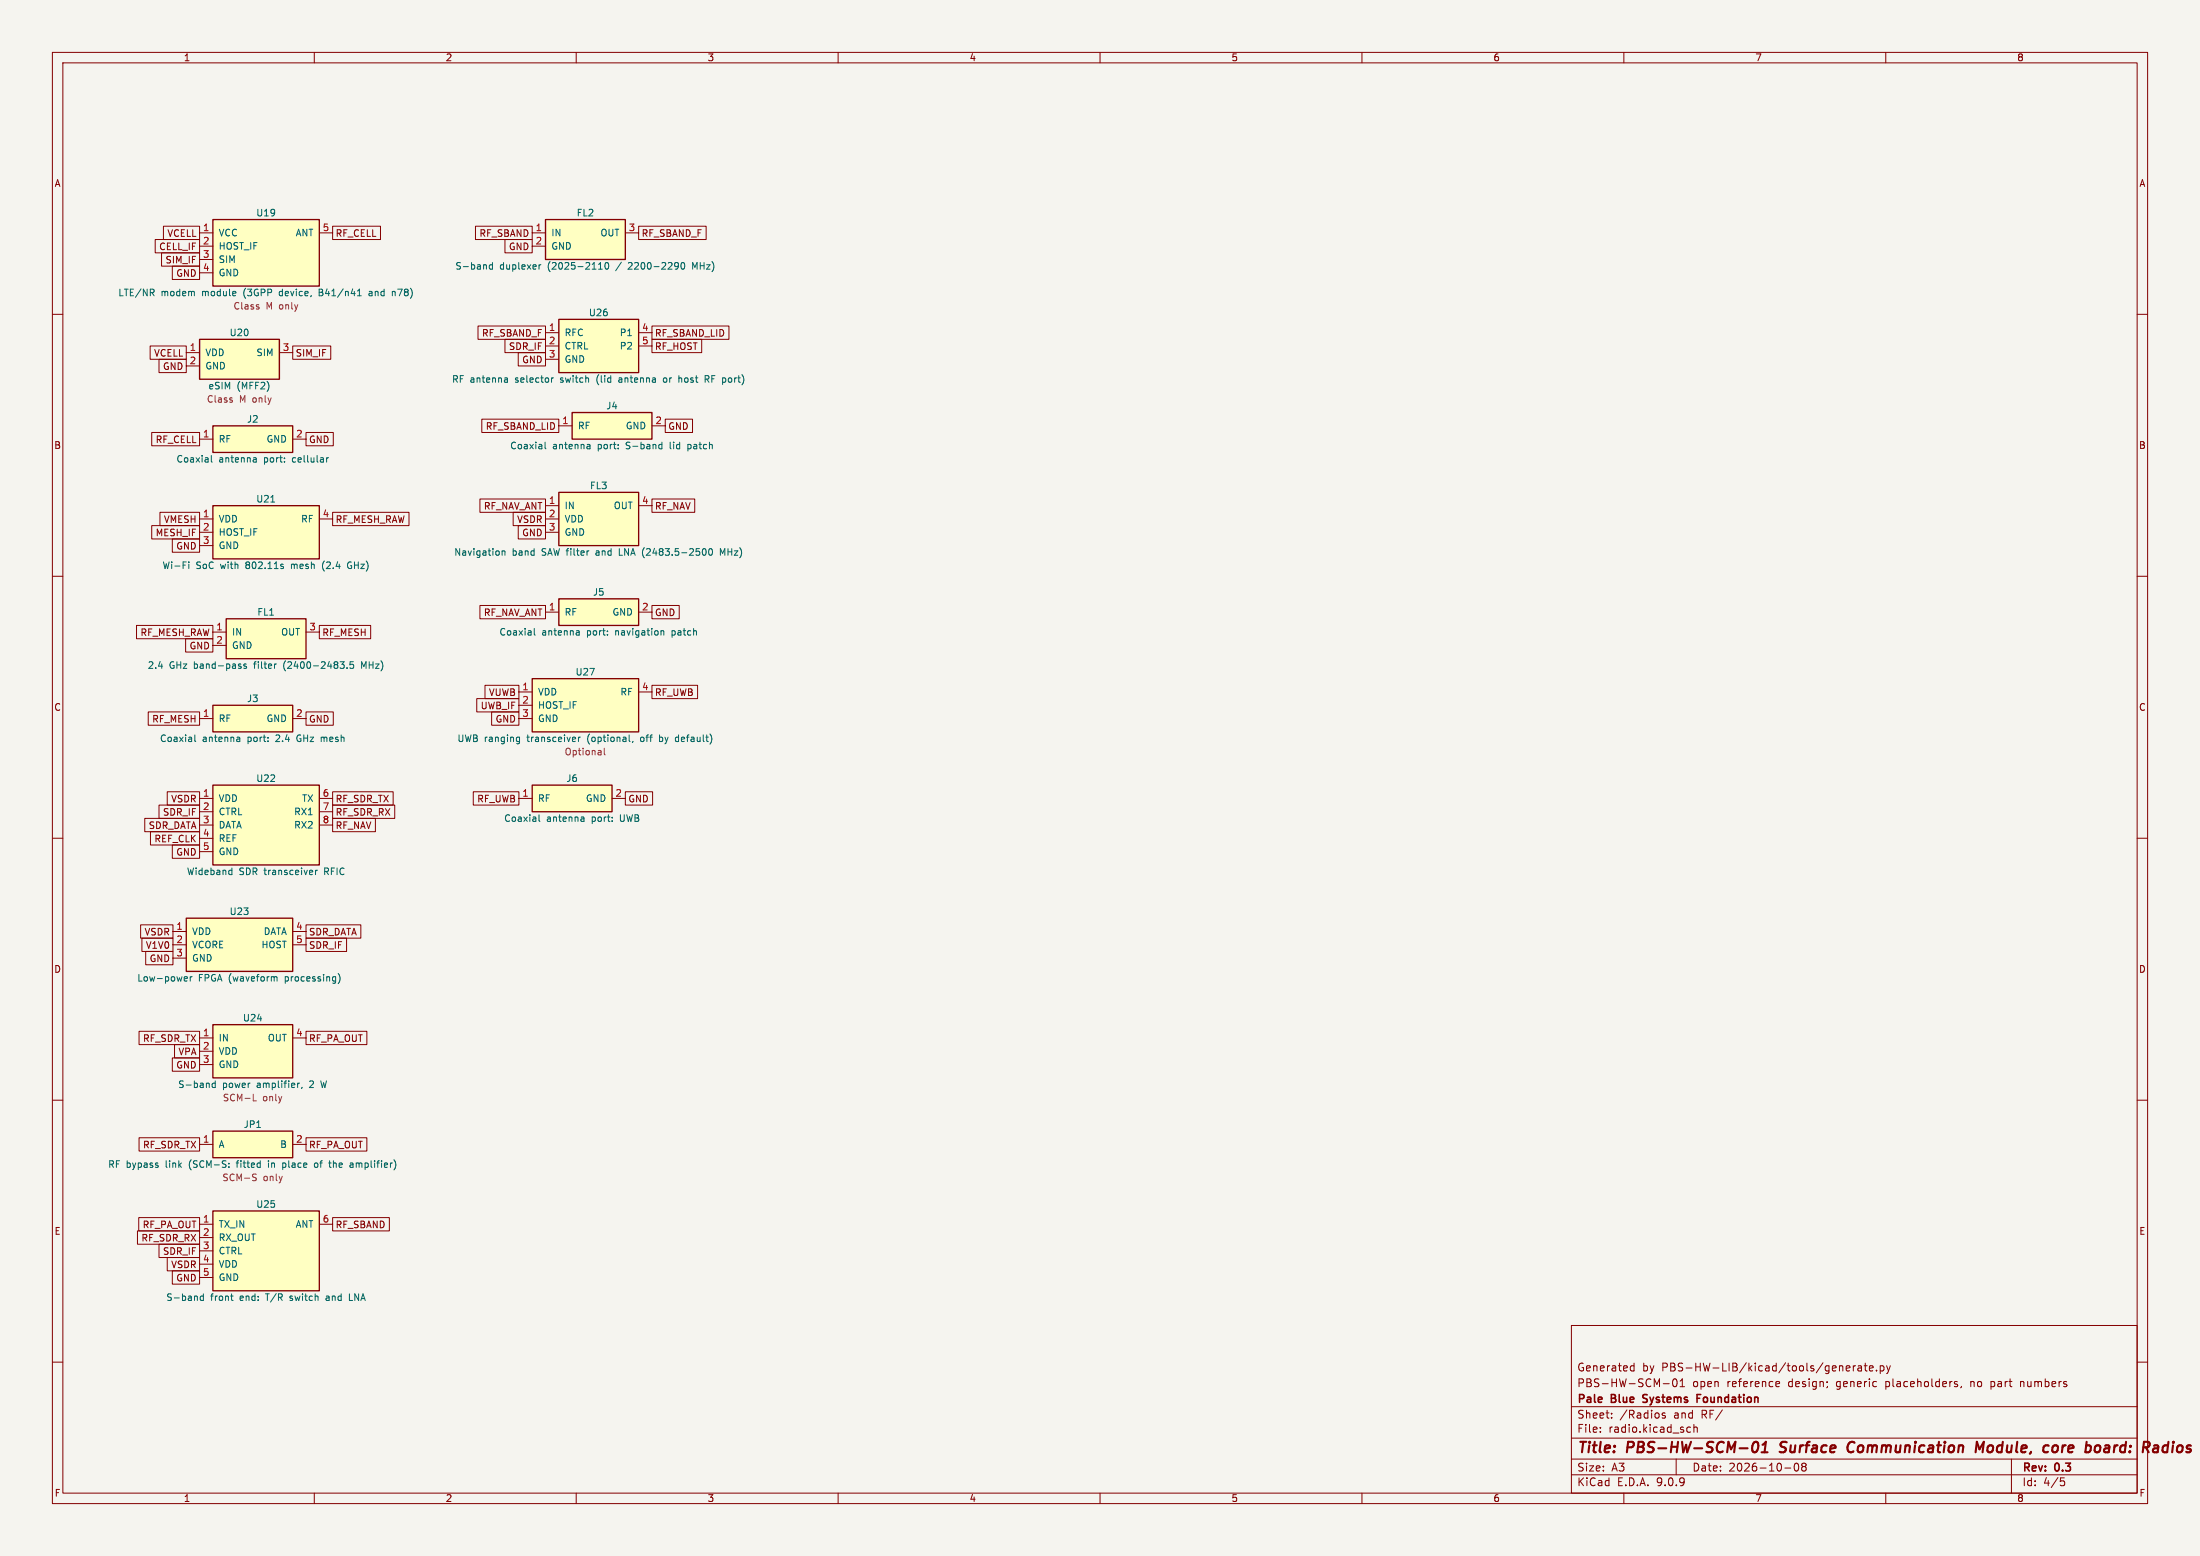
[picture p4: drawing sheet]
<svg xmlns="http://www.w3.org/2000/svg" width="420mm" height="297mm" viewBox="0 0 420 297" stroke-linecap="round" stroke-linejoin="round" font-family="sans-serif">
<path d="M0 0h420v297h-420z" fill="#f5f4ef" stroke="#f5f4ef" stroke-width=".19"/>
<g fill="none" stroke="#840000" stroke-width=".19">
<path d="M10 10h400v277h-400zM12 12h396v273h-396zM60 10v2M110 10v2M160 10v2M210 10v2M260 10v2M310 10v2M360 10v2M10 60h2M408 60h2M10 110h2"/>
<path d="M408 110h2M10 160h2M408 160h2M10 210h2M408 210h2M300 253h108v32h-108zM10 260h2M300 278.5h108M300 274.5h108M300 268.5h108M305.5 273.2v.2M305.5 272.5v.1"/>
<path d="M307.7 270.5v.2M307.7 269.8v.1M311.4 261.6h.5M311.4 260.8h.5M311.9 260.2v1.5M317.5 264.1h1.2M317.9 269.8l-.4-.1-.2 .2 .1 .2 .5 .2v.3h-.6M319.4 263.3l.3-.1a.8 .8 0 0 1 .5 .7 .8 .8 0 0 1-.5 .8l-.3-.2-.1-.4zM320 278.5v3M320.7 264.7h.9M320.7 263.6l.5-.4v1.5M322.2 273.3h.5"/>
<path d="M322.2 272.5h.5M323.4 272.5l.2-.1 .3 .1 .1 .9M323.4 271.9v1.5M339.1 264.6h.6M339.1 263.8l.4-.1 .2 .3-.7 .2M342.7 279.4l.2-.1a.8 .8 0 0 1 .5 .7 .8 .8 0 0 1-.5 .8l-.2-.2-.2-.4zM344.2 279.9l-.3-.3 .3-.3 .5 .1 .1 .2-.3 .3M344.2 279.9l-.3 .3 .1 .4 .2 .2 .5-.1 .1-.2-.1-.4-.2-.2M344.2 279.9h.3M348.8 263.8v.1M348.9 264.6l-.1 .2M352.4 261.2l.8-.2-.1-.2-.4-.1-.3 .2 .1 .7h.6"/>
<path d="M353.8 260.7v1M354.2 260.7l-.3 .1-.1 .2M354.7 260.8h.6l.1 .9M355.4 261l-.5 .1a.29 .29 0 0 0-.2 .3 .29 .29 0 0 0 .2 .3l.5-.1M355.9 260.7h.5M356.1 260.2v1.3l.3 .2M356.9 261.2l.7-.2-.1-.2-.4-.1-.2 .2v.7h.6M358.2 261.5v.2M358.9 260.8l.5-.1 .3 .3-.2 .6h-.6M358.9 260.7v1.5M360.2 260.7l.3 1M360.5 261.7l-.3 .5"/>
<path d="M360.9 260.7l-.4 1M373.3 264.2l.4 .1v.2l-.2 .2h-.3M373.3 263.7l.4 .1M374.4 264.6l-.1 .3M380.1 263.7v1.5M380.1 264.6l.1 .1M380.2 263.7l-.1 .1M384 278.5v6.5M385.7 263.7v1M385.9 263.7l-.2 .1M408 260h2M60 285v2"/>
<path d="M110 285v2M160 285v2M210 285v2M260 285v2M300 281.5h108M310 285v2M340.7 280.2h1.2M360 285v2M393.4 282.1h.7M393.5 282.7h.4l.3 .2-.2 .6-.5 .1"/>
</g>
<g fill="none" stroke="#840000" stroke-width=".4">
<path d="M334.8 275.4a.46 .46 0 0 1 .5-.2 .46 .46 0 0 1 .3 .4 1.15 1.15 0 0 1-.7 1.6l-.2-.1a1.54 1.54 0 0 1 .1-1.7zM336.3 277.2h1.1M336.5 275.8l.6-.6-.2 2M339.7 277.1l.3 .1M340 275.4v.6M353.7 275.2a1.07 1.07 0 0 0-1 .8 1.07 1.07 0 0 0 .5 1.2l.5-.1M377.1 277.2l.3-2 .5 1.4 .8-1.4-.2 2M390.9 275.9l.2 .1M392.7 276a.59 .59 0 0 0-.9 .3v.7a.53 .53 0 0 0 .9 0M398.3 275.2l-.2 2M400.2 276a.5 .5 0 0 1 .8 .3l-.1 .5a.62 .62 0 0 1-.7 .4M411.8 275.9l.2 .3-.1 1"/>
<path d="M411.9 277.1l-.2 .1M412 276.3l-.2 .1M413.3 275.9l-.4 .4-.1 .5 .2 .3 .5 .1"/>
</g>
<path d="M313.6 267.6l.2 .1M313.7 266.3v.5M324 266.9h.5M324.7 266.2h-.7v1.5" fill="none" stroke="#840000" stroke-width=".3"/>
<path d="M43.2 118.1h15.2v7.6h-15.2z" fill="#ffffc2"/>
<path d="M43.2 118.1h15.2v7.6h-15.2z" fill="none" stroke="#840000" stroke-width=".25"/>
<path d="M40.6 120.7h2.6M40.6 123.2h2.6M58.4 120.7h2.6" fill="none" stroke="#840000" stroke-width=".19"/>
<path d="M45.9 127.2l.2 .1-.2 .3M45.9 126.7l.1 .1M47 126.8l-.3-.1-.2 .2 .1 .2 .4 .1v.3h-.5M52.6 126.7h.2M64.9 126.3h.8l-.4 .5M65.6 126.9l.1 .1-.1 .5M66.3 127.5v.1M67.5 126.3h-.6l-.1 .6 .2-.1 .4 .1 .1 .1v.5l-.2 .1-.5-.1M69.5 127.2l-.5-.9v1.3" fill="none" stroke="#006464" stroke-width=".19"/>
<path d="M101.6 129.5h20.3v10.2h-20.3z" fill="#ffffc2"/>
<path d="M101.6 129.5h20.3v10.2h-20.3z" fill="none" stroke="#840000" stroke-width=".25"/>
<path d="M99.1 132.1h2.5M99.1 134.6h2.5M99.1 137.2h2.5M121.9 132.1h2.6" fill="none" stroke="#840000" stroke-width=".19"/>
<path d="M98.8 140.7l.4 .1M99.2 140.7v1l-.1 .2-.3 .1M99.2 141.5h-.4M110.4 140.7v.8M110.8 140.7l-.4 .2M120.1 141.4l.2 .1M120.8 141.5l-.1 .2M125.9 140.3v1.2M125.9 141.5h.1M126 140.7l-.1 .1M128.9 141.3l.2 .2h.3M129.4 140.7l-.3 .1-.2 .1" fill="none" stroke="#006464" stroke-width=".19"/>
<path d="M115.4 142.8v1.1l.1 .2" fill="none" stroke="#840084" stroke-width=".19"/>
<path d="M40.6 41.9h20.4v12.7h-20.4z" fill="#ffffc2"/>
<path d="M40.6 41.9h20.4v12.7h-20.4z" fill="none" stroke="#840000" stroke-width=".25"/>
<path d="M38.1 44.5h2.5M38.1 47h2.5M38.1 49.5h2.5M38.1 52.1h2.5M61 44.5h2.5" fill="none" stroke="#840000" stroke-width=".19"/>
<path d="M29 55.9l.4 .6M29.3 55.3l.1 .1-.1 .4M60.9 55.8h.5M61.4 55.2h-.5v1.3h.5M68.2 56.5h.8M68.4 55.5l.2-.3v1.3M70.8 55.6l-.3 .1M70.9 56h-.3l-.2 .2 .1 .2 .4 .1M74.9 55.7l.4-.1 .1 .2M74.9 55.6v.9" fill="none" stroke="#006464" stroke-width=".19"/>
<path d="M49.4 58.6v.3" fill="none" stroke="#840084" stroke-width=".19"/>
<path d="M101.6 149.9h15.2v5h-15.2z" fill="#ffffc2"/>
<path d="M101.6 149.9h15.2v5h-15.2z" fill="none" stroke="#840000" stroke-width=".25"/>
<path d="M99.1 152.4h2.5M116.8 152.4h2.6" fill="none" stroke="#840000" stroke-width=".19"/>
<path d="M102.9 155.5v1.1l.2 .2M111.1 155.9l.3 .1 .1 .8M111.5 156.7l-.4 .1M111.5 156.2l-.4 .1" fill="none" stroke="#006464" stroke-width=".19"/>
<path d="M40.6 149.9h20.4v15.2h-20.4z" fill="#ffffc2"/>
<path d="M40.6 149.9h20.4v15.2h-20.4z" fill="none" stroke="#840000" stroke-width=".25"/>
<path d="M38.1 152.4h2.5M38.1 154.9h2.5M38.1 157.5h2.5M61 152.4h2.5M61 154.9h2.5M61 157.5h2.5M38.1 160h2.5M38.1 162.6h2.5" fill="none" stroke="#840000" stroke-width=".19"/>
<path d="M43.9 166.1l.4 .1M44.3 165.7v1.2M44.3 166.9h-.4M60.2 166.1v.8M60.6 166.1l-.4 .2" fill="none" stroke="#006464" stroke-width=".19"/>
<path d="M35.6 175.3h20.3v10.1h-20.3z" fill="#ffffc2"/>
<path d="M35.6 175.3h20.3v10.1h-20.3z" fill="none" stroke="#840000" stroke-width=".25"/>
<path d="M33 177.8h2.6M55.9 177.8h2.5M33 180.3h2.6M33 182.9h2.6M55.9 180.3h2.5" fill="none" stroke="#840000" stroke-width=".19"/>
<path d="M35.3 186.4l.4 .1 .1 .2-.6 .1M35.7 187.2l-.4 .1M36.3 186.4v.9M36.7 186.4l-.4 .3M52.4 186.5h.4l.1 .8M64.6 185.8a1.46 1.46 0 0 1 0 2" fill="none" stroke="#006464" stroke-width=".19"/>
<path d="M40.6 195.6h15.3v10.1h-15.3z" fill="#ffffc2"/>
<path d="M40.6 195.6h15.3v10.1h-15.3z" fill="none" stroke="#840000" stroke-width=".25"/>
<path d="M38.1 198.1h2.5M55.9 198.1h2.5M38.1 200.7h2.5M38.1 203.2h2.5" fill="none" stroke="#840000" stroke-width=".19"/>
<path d="M41.1 206.3v1.3M41.1 206.8l-.4-.1-.2 .3 .1 .5h.5M56.8 206.7v.9M57.2 206.7l-.4 .3M57.7 207.5l-.2 .3" fill="none" stroke="#006464" stroke-width=".19"/>
<path d="M48.4 210.1h.6" fill="none" stroke="#840084" stroke-width=".19"/>
<path d="M106.7 114.3h15.2v5.1h-15.2z" fill="#ffffc2"/>
<path d="M106.7 114.3h15.2v5.1h-15.2z" fill="none" stroke="#840000" stroke-width=".25"/>
<path d="M104.1 116.8h2.6M121.9 116.8h2.6" fill="none" stroke="#840000" stroke-width=".19"/>
<path d="M102 120v1l.2 .2M110.2 120.4l.4 .2v.6M110.6 121.2h-.4M110.6 120.7h-.4M126.2 120.4h.5v.8" fill="none" stroke="#006464" stroke-width=".19"/>
<path d="M38.1 64.8h15.2v7.6h-15.2z" fill="#ffffc2"/>
<path d="M38.1 64.8h15.2v7.6h-15.2z" fill="none" stroke="#840000" stroke-width=".25"/>
<path d="M35.6 67.3h2.5M35.6 69.9h2.5M53.3 67.3h2.6" fill="none" stroke="#840000" stroke-width=".19"/>
<path d="M44.3 76.4v.3" fill="none" stroke="#840084" stroke-width=".19"/>
<path d="M40.6 215.9h15.3v5.1h-15.3z" fill="#ffffc2"/>
<path d="M40.6 215.9h15.3v5.1h-15.3z" fill="none" stroke="#840000" stroke-width=".25"/>
<path d="M38.1 218.4h2.5M55.9 218.4h2.5" fill="none" stroke="#840000" stroke-width=".19"/>
<g fill="none" stroke="#006464" stroke-width=".19">
<path d="M43.7 222.7v.1M43.7 222v.2M51.3 221.6v.1M51.3 222v.8M54 222v1.3M54 222.8h.3M54.3 222h-.3M60.6 222h-.3l-.3 .2 .1 .5 .2 .1h.3M62.7 222h.5M63.1 222.8h.1M67 222h.3l.1 .8M67.4 222.8h-.4"/>
<path d="M67.4 222.3h-.4"/>
</g>
<path d="M48.4 224.7l.4 .1 .1 .3-.2 .3h-.3M48.4 224.1l.5 .1" fill="none" stroke="#840084" stroke-width=".19"/>
<path d="M106.7 94h15.2v10.1h-15.2z" fill="#ffffc2"/>
<path d="M106.7 94h15.2v10.1h-15.2z" fill="none" stroke="#840000" stroke-width=".25"/>
<path d="M104.1 96.5h2.6M104.1 99.1h2.6M121.9 96.5h2.6M104.1 101.6h2.6" fill="none" stroke="#840000" stroke-width=".19"/>
<path d="M95.9 105.1v.9M95.9 105.3l.1-.2 .3 .1 .1 .8M112.3 105.1h.1M118.2 104.7v1.3h.6M134.5 104.7a.79 .79 0 0 1 0 1.3M135.5 104.8l.1-.1a.68 .68 0 0 1 .4 .7 .68 .68 0 0 1-.4 .6 .84 .84 0 0 1-.1-1.2zM138.4 104.7l-.5 .9-.4-.9v1.3" fill="none" stroke="#006464" stroke-width=".19"/>
<path d="M109.2 78.7h15.3v5.1h-15.3z" fill="#ffffc2"/>
<path d="M109.2 78.7h15.3v5.1h-15.3z" fill="none" stroke="#840000" stroke-width=".25"/>
<path d="M106.7 81.3h2.5M124.5 81.3h2.5" fill="none" stroke="#840000" stroke-width=".19"/>
<path d="M104 84.4v1.1l.2 .2M112.2 84.8l.4 .2v.7M112.6 85.6l-.4 .1M112.6 85.1l-.4 .1M126 84.8l.4 .1M126.4 85.6l-.4 .1M126.4 84.4v1.3M131.3 84.8v1.3M131.3 85.6l.1 .1M131.4 84.8l-.1 .1" fill="none" stroke="#006464" stroke-width=".19"/>
<path d="M40.6 134.6h15.3v5.1h-15.3z" fill="#ffffc2"/>
<path d="M40.6 134.6h15.3v5.1h-15.3z" fill="none" stroke="#840000" stroke-width=".25"/>
<path d="M38.1 137.2h2.5M55.9 137.2h2.5" fill="none" stroke="#840000" stroke-width=".19"/>
<path d="M37.2 140.3v1.1l.2 .1M45.4 140.7l.3 .1 .1 .7M45.8 141.5h-.4M45.8 141l-.4 .1M61.3 140.7v.8M61.5 140.7l-.2 .1" fill="none" stroke="#006464" stroke-width=".19"/>
<path d="M40.6 81.3h15.3v5.1h-15.3z" fill="#ffffc2"/>
<path d="M40.6 81.3h15.3v5.1h-15.3z" fill="none" stroke="#840000" stroke-width=".25"/>
<path d="M38.1 83.8h2.5M55.9 83.8h2.5" fill="none" stroke="#840000" stroke-width=".19"/>
<path d="M40.3 86.9v1.1l.2 .2M48.5 87.4l.4 .1v.7M48.9 88.1l-.4 .1M48.9 87.7h-.4M62.4 87.4v.8M62.7 87.4l-.3 .2" fill="none" stroke="#006464" stroke-width=".19"/>
<path d="M40.6 231.1h20.4v15.3h-20.4z" fill="#ffffc2"/>
<path d="M40.6 231.1h20.4v15.3h-20.4z" fill="none" stroke="#840000" stroke-width=".25"/>
<path d="M38.1 233.7h2.5M38.1 236.2h2.5M38.1 238.8h2.5M61 233.7h2.5M38.1 241.3h2.5M38.1 243.8h2.5" fill="none" stroke="#840000" stroke-width=".19"/>
<path d="M38.8 247v1.2M38.8 247.4h-.3l-.3 .2 .1 .6h.5M44 247.4h.5M44.3 248.2h.2M62.4 247.4h-.1M62.4 247.7l-.2 .2 .2 .3M66.7 247v1.2h.6" fill="none" stroke="#006464" stroke-width=".19"/>
<path d="M106.7 61h15.2v10.1h-15.2z" fill="#ffffc2"/>
<path d="M106.7 61h15.2v10.1h-15.2z" fill="none" stroke="#840000" stroke-width=".25"/>
<path d="M104.1 63.5h2.6M104.1 66h2.6M104.1 68.6h2.6M121.9 63.5h2.6M121.9 66h2.6" fill="none" stroke="#840000" stroke-width=".19"/>
<path d="M96.5 72.1l.4 .2v.7M96.9 72.9l-.4 .1M96.9 72.4l-.4 .1M105.3 72.1v.9M105.7 72.1l-.4 .3M118.3 72.1l-.1 .1M118.3 72.5l-.2 .2 .2 .3M127.1 72.1l-.3 .1-.2 .2 .1 .4 .4 .2M129.7 72.2l.3-.1 .1 .2M134.6 72.4l.6-.1 .1-.2v-.3l-.7-.1v1.3M134.9 72.4l.4 .6" fill="none" stroke="#006464" stroke-width=".19"/>
<path d="M104.1 41.9h15.3v7.6h-15.3z" fill="#ffffc2"/>
<path d="M104.1 41.9h15.3v7.6h-15.3z" fill="none" stroke="#840000" stroke-width=".25"/>
<path d="M101.6 44.5h2.5M101.6 47h2.5M119.4 44.5h2.5" fill="none" stroke="#840000" stroke-width=".19"/>
<path d="M94 50.1v1.3M94 50.6l-.4-.1-.2 .3 .1 .5h.5M102.9 50.5v.9M103.3 50.5l-.4 .3M114.3 51.4h.7M114.3 50.5l.3-.4v1.3M115.7 50.2l.1-.1a.68 .68 0 0 1 .4 .6 .68 .68 0 0 1-.4 .7 .84 .84 0 0 1-.1-1.2zM129.4 50.2l.1 .6-.2 .5M129.5 50.7l-.1 .1M130.1 50.2l.2-.1a.68 .68 0 0 1 .4 .6 .68 .68 0 0 1-.4 .7l-.3-.5zM132.7 51l-.5-.9v1.3" fill="none" stroke="#006464" stroke-width=".19"/>
<path d="M40.6 96.5h20.4v10.2h-20.4z" fill="#ffffc2"/>
<path d="M40.6 96.5h20.4v10.2h-20.4z" fill="none" stroke="#840000" stroke-width=".25"/>
<g fill="none" stroke="#840000" stroke-width=".19">
<path d="M29.6 45.7h8.5v2.6h-8.5zM30.8 48.3h7.3v2.5h-7.3zM31.2 43.2h6.9v2.5h-6.9zM32.9 50.8h5.2v2.5h-5.2zM63.5 43.2h9.1v2.5h-9.1zM90.8 43.2h10.8v2.5h-10.8zM96.4 45.7h5.2v2.6h-5.2zM121.9 43.2h12.9v2.5h-12.9zM28.7 66h6.9v2.6h-6.9zM30.4 68.6h5.2v2.5h-5.2zM55.9 66h7.2v2.6h-7.2zM91.3 62.2h12.8v2.6h-12.8z"/>
<path d="M96.4 64.8h7.7v2.5h-7.7zM98.9 67.3h5.2v2.6h-5.2zM124.5 62.2h14.7v2.6h-14.7zM124.5 64.8h9.5v2.5h-9.5zM29 82.5h9.1v2.6h-9.1zM30.5 97.8h7.6v2.5h-7.6zM38.1 99.1h2.5M58.4 82.5h5.2v2.6h-5.2zM61 99.1h2.5M63.5 97.8h14.6v2.5h-14.6zM91.6 95.2h12.5v2.6h-12.5zM92 80h14.7v2.6h-14.7z"/>
<path d="M98 97.8h6.1v2.5h-6.1zM124.5 95.2h8.1v2.6h-8.1zM127 80h5.2v2.6h-5.2zM26.1 119.4h14.5v2.5h-14.5zM29 100.3h9.1v2.6h-9.1zM32.9 102.9h5.2v2.5h-5.2zM38.1 101.6h2.5M38.1 104.1h2.5M61 119.4h9.8v2.5h-9.8zM91.6 115.6h12.5v2.5h-12.5zM98.9 100.3h5.2v2.6h-5.2zM124.5 115.6h5.2v2.5h-5.2z"/>
<path d="M28.3 135.9h9.8v2.5h-9.8zM35.4 121.9h5.2v2.6h-5.2zM58.4 135.9h5.2v2.5h-5.2zM91 133.3h8.1v2.6h-8.1zM92.6 130.8h6.5v2.6h-6.5zM93.9 135.9h5.2v2.5h-5.2zM124.5 130.8h8.7v2.6h-8.7zM27.6 156.2h10.5v2.6h-10.5zM28.7 158.7h9.4v2.6h-9.4zM30.4 153.7h7.7v2.5h-7.7zM31.9 151.1h6.2v2.6h-6.2zM63.5 156.2h8.2v2.6h-8.2z"/>
<path d="M63.5 153.7h11.9v2.5h-11.9zM63.5 151.1h11.6v2.6h-11.6zM90.3 151.1h8.8v2.6h-8.8zM119.4 151.1h5.2v2.6h-5.2zM26.8 176.5h6.2v2.6h-6.2zM27.1 179.1h5.9v2.5h-5.9zM32.9 161.3h5.2v2.5h-5.2zM58.4 176.5h10.5v2.6h-10.5zM58.4 179.1h7.8v2.5h-7.8zM26.5 196.8h11.6v2.6h-11.6zM27.8 181.6h5.2v2.6h-5.2zM33.3 199.4h4.8v2.5h-4.8z"/>
<path d="M58.4 196.8h11.6v2.6h-11.6zM26.5 217.2h11.6v2.5h-11.6zM32.9 201.9h5.2v2.6h-5.2zM58.4 217.2h11.6v2.5h-11.6zM26.2 234.9h11.9v2.6h-11.9zM26.5 232.4h11.6v2.6h-11.6zM30.4 237.5h7.7v2.5h-7.7zM63.5 232.4h10.8v2.6h-10.8zM31.9 240h6.2v2.6h-6.2zM32.9 242.6h5.2v2.5h-5.2z"/>
</g>
<path d="M51.7 95.8h.7M35 107.3h.6M36 107.3v.1M36 107.7v.8M53.9 108.1l.2 .2-.2 .2M53.9 107.7h.2M61.7 107.4l-.1 .5 .1 .8M66.8 107.3a.68 .68 0 0 0-.5 .6 .68 .68 0 0 0 .5 .6" fill="none" stroke="#006464" stroke-width=".19"/>
<g font-size="2.8" fill="#840000">
<text x="301" y="277.9">Title:</text>
<text x="310.6" y="277.9">PBS-HW-SCM-01</text>
<text x="340.7" y="277.9">Surface</text>
<text x="354.3" y="277.9">Communication</text>
<text x="379.6" y="277.9">Module,</text>
<text x="393.4" y="277.9">core</text>
<text x="402.2" y="277.9">board:</text>
<text x="413.9" y="277.9">Radio</text>
</g>
<g font-size="2.1" fill="#840000">
<text x="301" y="262">Generated</text>
<text x="313.5" y="262">by</text>
<text x="317.3" y="262">PBS-HW-LIB/kicad/tools/generate.py</text>
<text x="301" y="268.2">Pale</text>
<text x="301" y="265">PBS-HW-SCM-01</text>
<text x="307.7" y="268.2">Blue</text>
<text x="314.3" y="268.2">Systems</text>
<text x="323.1" y="265">open</text>
<text x="325.2" y="268.2">Foundation</text>
<text x="329.7" y="265">reference</text>
<text x="341.5" y="265">design;</text>
<text x="350.8" y="265">generic</text>
<text x="360.3" y="265">placeholders,</text>
<text x="376.7" y="265">no</text>
<text x="380.7" y="265">part</text>
<text x="386.5" y="265">numbers</text>
<text x="301" y="273.7">File:</text>
<text x="301" y="271">Sheet:</text>
<text x="307.1" y="273.7">radio.kicad_sch</text>
<text x="309.2" y="271">/Radios</text>
<text x="319.6" y="271">and</text>
<text x="325" y="271">RF/</text>
<text x="301" y="281.1">Size:</text>
<text x="307.6" y="281.1">A3</text>
<text x="323" y="281.1">Date:</text>
<text x="330" y="281.1">2026-10-08</text>
<text x="386" y="281.3">Rev:</text>
<text x="392.4" y="281.3">0.3</text>
<text x="301" y="283.9">KiCad</text>
<text x="308.7" y="283.9">E.D.A.</text>
<text x="316.3" y="283.9">9.0.9</text>
<text x="386" y="283.9">Id:</text>
<text x="390.1" y="283.9">4/5</text>
</g>
<g font-size="1.8" fill="#840000">
<text x="35" y="11.9">1</text>
<text x="85" y="11.9">2</text>
<text x="135" y="11.9">3</text>
<text x="185" y="11.9">4</text>
<text x="235" y="11.9">5</text>
<text x="285" y="11.9">6</text>
<text x="335" y="11.9">7</text>
<text x="385" y="11.9">8</text>
<text x="10.3" y="35.9">A</text>
<text x="408.3" y="35.9">A</text>
<text x="30.3" y="47.9">CELL_IF</text>
<text x="31.9" y="45.4">VCELL</text>
<text x="64" y="45.4">RF_CELL</text>
<text x="91.4" y="45.4">RF_SBAND</text>
<text x="97" y="47.9">GND</text>
<text x="122.4" y="45.4">RF_SBAND_F</text>
<text x="31.5" y="50.5">SIM_IF</text>
<text x="33.5" y="53">GND</text>
<text x="91.9" y="64.5">RF_SBAND_F</text>
<text x="124.9" y="64.5">RF_SBAND_LID</text>
<text x="29.3" y="68.3">VCELL</text>
<text x="31" y="70.8">GND</text>
<text x="56.4" y="68.3">SIM_IF</text>
<text x="97" y="67">SDR_IF</text>
<text x="99.6" y="69.5">GND</text>
<text x="124.9" y="67">RF_HOST</text>
<text x="92.6" y="82.2">RF_SBAND_LID</text>
<text x="127.5" y="82.2">GND</text>
<text x="10.3" y="85.9">B</text>
<text x="29.6" y="84.8">RF_CELL</text>
<text x="58.9" y="84.8">GND</text>
<text x="408.2" y="85.9">B</text>
<text x="31.2" y="100">VMESH</text>
<text x="64" y="100">RF_MESH_RAW</text>
<text x="92.3" y="97.5">RF_NAV_ANT</text>
<text x="98.6" y="100">VSDR</text>
<text x="124.9" y="97.5">RF_NAV</text>
<text x="29.6" y="102.6">MESH_IF</text>
<text x="33.5" y="105.1">GND</text>
<text x="99.6" y="102.6">GND</text>
<text x="92.3" y="117.8">RF_NAV_ANT</text>
<text x="124.9" y="117.8">GND</text>
<text x="26.7" y="121.6">RF_MESH_RAW</text>
<text x="36.1" y="124.1">GND</text>
<text x="61.4" y="121.6">RF_MESH</text>
<text x="10.3" y="135.9">C</text>
<text x="91.7" y="135.6">UWB_IF</text>
<text x="93.2" y="133">VUWB</text>
<text x="124.9" y="133">RF_UWB</text>
<text x="408.2" y="135.9">C</text>
<text x="29" y="138.1">RF_MESH</text>
<text x="58.9" y="138.1">GND</text>
<text x="94.5" y="138.1">GND</text>
<text x="31" y="155.9">SDR_IF</text>
<text x="32.6" y="153.4">VSDR</text>
<text x="64" y="155.9">RF_SDR_RX</text>
<text x="64" y="153.4">RF_SDR_TX</text>
<text x="91" y="153.4">RF_UWB</text>
<text x="119.9" y="153.4">GND</text>
<text x="28.3" y="158.4">SDR_DATA</text>
<text x="29.4" y="161">REF_CLK</text>
<text x="64" y="158.4">RF_NAV</text>
<text x="33.5" y="163.5">GND</text>
<text x="27.5" y="178.8">VSDR</text>
<text x="58.9" y="178.8">SDR_DATA</text>
<text x="10.3" y="185.9">D</text>
<text x="27.7" y="181.3">V1V0</text>
<text x="28.5" y="183.8">GND</text>
<text x="58.9" y="181.3">SDR_IF</text>
<text x="408.2" y="185.9">D</text>
<text x="27.2" y="199.1">RF_SDR_TX</text>
<text x="34" y="201.6">VPA</text>
<text x="58.9" y="199.1">RF_PA_OUT</text>
<text x="33.5" y="204.2">GND</text>
<text x="27.2" y="219.4">RF_SDR_TX</text>
<text x="58.9" y="219.4">RF_PA_OUT</text>
<text x="10.3" y="235.9">E</text>
<text x="26.9" y="237.2">RF_SDR_RX</text>
<text x="27.1" y="234.6">RF_PA_OUT</text>
<text x="31" y="239.7">SDR_IF</text>
<text x="64" y="234.6">RF_SBAND</text>
<text x="408.3" y="235.9">E</text>
<text x="32.6" y="242.3">VSDR</text>
<text x="33.5" y="244.8">GND</text>
<text x="10.3" y="285.9">F</text>
<text x="35" y="286.9">1</text>
<text x="85" y="286.9">2</text>
<text x="135" y="286.9">3</text>
<text x="185" y="286.9">4</text>
<text x="235" y="286.9">5</text>
<text x="285" y="286.9">6</text>
<text x="335" y="286.9">7</text>
<text x="385" y="286.9">8</text>
<text x="408.3" y="285.9">F</text>
</g>
<g font-size="1.8" fill="#006464">
<text x="48.8" y="41.5">U19</text>
<text x="110" y="41.5">FL2</text>
<text x="41.7" y="45.3">VCC</text>
<text x="41.7" y="47.9">HOST_IF</text>
<text x="56.4" y="45.3">ANT</text>
<text x="105.2" y="45.3">IN</text>
<text x="105.2" y="47.9">GND</text>
<text x="114.5" y="45.3">OUT</text>
<text x="41.7" y="50.4">SIM</text>
<text x="41.7" y="52.9">GND</text>
<text x="86.8" y="51.7">S-band</text>
<text x="95.4" y="51.7">duplexer</text>
<text x="104.7" y="51.7">(2025-2110</text>
<text x="117.9" y="51.7">/</text>
<text x="120.4" y="51.7">2200-2290</text>
<text x="132.8" y="51.7">MHz)</text>
<text x="22.5" y="56.7">LTE/NR</text>
<text x="30.7" y="56.7">modem</text>
<text x="38.7" y="56.7">module</text>
<text x="46.7" y="56.7">(3GPP</text>
<text x="53.8" y="56.7">device,</text>
<text x="61.5" y="56.7">B41/n41</text>
<text x="71.3" y="56.7">and</text>
<text x="75.9" y="56.7">n78)</text>
<text x="43.7" y="64.4">U20</text>
<text x="107.7" y="64.4">RFC</text>
<text x="112.3" y="60.6">U26</text>
<text x="118.2" y="64.4">P1</text>
<text x="39.1" y="68.2">VDD</text>
<text x="39.1" y="70.7">GND</text>
<text x="48.9" y="68.2">SIM</text>
<text x="107.7" y="66.9">CTRL</text>
<text x="107.7" y="69.4">GND</text>
<text x="118.2" y="66.9">P2</text>
<text x="39.7" y="74.5">eSIM</text>
<text x="45.2" y="74.5">(MFF2)</text>
<text x="86.2" y="73.3">RF antenna</text>
<text x="98.5" y="73.3">selector</text>
<text x="107.2" y="73.3">switch</text>
<text x="114.3" y="73.3">(lid</text>
<text x="118.8" y="73.3">antenna</text>
<text x="127.5" y="73.3">or</text>
<text x="130.6" y="73.3">host</text>
<text x="135.8" y="73.3">RF port)</text>
<text x="47.1" y="80.9">J2</text>
<text x="110.2" y="82.1">RF</text>
<text x="115.6" y="78.3">J4</text>
<text x="119.4" y="82.1">GND</text>
<text x="33.6" y="88.5">Coaxial</text>
<text x="41.7" y="84.7">RF</text>
<text x="41.8" y="88.5">antenna</text>
<text x="50.5" y="88.5">port:</text>
<text x="50.8" y="84.7">GND</text>
<text x="56.1" y="88.5">cellular</text>
<text x="97.3" y="86">Coaxial</text>
<text x="105.5" y="86">antenna</text>
<text x="114.2" y="86">port:</text>
<text x="119.8" y="86">S-band</text>
<text x="128.3" y="86">lid</text>
<text x="131.9" y="86">patch</text>
<text x="112.5" y="93.6">FL3</text>
<text x="41.7" y="99.9">VDD</text>
<text x="48.8" y="96.1">U21</text>
<text x="57.4" y="99.9">RF</text>
<text x="107.7" y="97.4">IN</text>
<text x="107.7" y="99.9">VDD</text>
<text x="117.1" y="97.4">OUT</text>
<text x="41.7" y="102.5">HOST_IF</text>
<text x="41.7" y="105">GND</text>
<text x="86.6" y="106.3">Navigation</text>
<text x="97.8" y="106.3">band</text>
<text x="103.5" y="106.3">SAW filter</text>
<text x="107.7" y="102.5">GND</text>
<text x="114.2" y="106.3">and</text>
<text x="118.8" y="106.3">LNA (2483.5-2500</text>
<text x="138.5" y="106.3">MHz)</text>
<text x="30.9" y="108.8">Wi-Fi</text>
<text x="37.4" y="108.8">SoC</text>
<text x="42.2" y="108.8">with</text>
<text x="47.2" y="108.8">802.11s</text>
<text x="56" y="108.8">mesh</text>
<text x="62.2" y="108.8">(2.4</text>
<text x="67.2" y="108.8">GHz)</text>
<text x="113.1" y="113.9">J5</text>
<text x="49" y="117.7">FL1</text>
<text x="107.7" y="117.7">RF</text>
<text x="116.8" y="117.7">GND</text>
<text x="44.2" y="121.5">IN</text>
<text x="44.2" y="124.1">GND</text>
<text x="53.6" y="121.5">OUT</text>
<text x="95.2" y="121.5">Coaxial</text>
<text x="103.4" y="121.5">antenna</text>
<text x="112.2" y="121.5">port:</text>
<text x="117.7" y="121.5">navigation</text>
<text x="128.7" y="121.5">patch</text>
<text x="28.1" y="127.9">2.4</text>
<text x="32.3" y="127.9">GHz</text>
<text x="37.1" y="127.9">band-pass</text>
<text x="48.8" y="127.9">filter</text>
<text x="54.6" y="127.9">(2400-2483.5</text>
<text x="69.6" y="127.9">MHz)</text>
<text x="109.8" y="129.1">U27</text>
<text x="47.1" y="134.2">J3</text>
<text x="102.6" y="132.9">VDD</text>
<text x="102.6" y="135.5">HOST_IF</text>
<text x="118.3" y="132.9">RF</text>
<text x="30.4" y="141.8">Coaxial</text>
<text x="38.6" y="141.8">antenna</text>
<text x="41.7" y="138">RF</text>
<text x="47.4" y="141.8">port:</text>
<text x="50.8" y="138">GND</text>
<text x="52.9" y="141.8">2.4</text>
<text x="57.1" y="141.8">GHz</text>
<text x="61.9" y="141.8">mesh</text>
<text x="87.2" y="141.8">UWB ranging</text>
<text x="100.8" y="141.8">transceiver</text>
<text x="102.6" y="138">GND</text>
<text x="112.4" y="141.8">(optional,</text>
<text x="122.8" y="141.8">off</text>
<text x="126.5" y="141.8">by</text>
<text x="129.8" y="141.8">default)</text>
<text x="48.8" y="149.5">U22</text>
<text x="108" y="149.5">J6</text>
<text x="41.7" y="153.3">VDD</text>
<text x="41.7" y="155.8">CTRL</text>
<text x="56.1" y="155.8">RX1</text>
<text x="57.6" y="153.3">TX</text>
<text x="102.6" y="153.3">RF</text>
<text x="111.8" y="153.3">GND</text>
<text x="41.7" y="158.3">DATA</text>
<text x="41.7" y="160.9">REF</text>
<text x="56.1" y="158.3">RX2</text>
<text x="96.1" y="157.1">Coaxial</text>
<text x="104.3" y="157.1">antenna</text>
<text x="113.1" y="157.1">port:</text>
<text x="118.6" y="157.1">UWB</text>
<text x="35.6" y="167.2">Wideband</text>
<text x="41.7" y="163.4">GND</text>
<text x="45.6" y="167.2">SDR transceiver</text>
<text x="62.2" y="167.2">RFIC</text>
<text x="36.6" y="178.7">VDD</text>
<text x="43.7" y="174.9">U23</text>
<text x="50.2" y="178.7">DATA</text>
<text x="36.6" y="181.2">VCORE</text>
<text x="36.6" y="183.7">GND</text>
<text x="49.8" y="181.2">HOST</text>
<text x="26.1" y="187.6">Low-power</text>
<text x="37.9" y="187.6">FPGA (waveform</text>
<text x="54.7" y="187.6">processing)</text>
<text x="46.3" y="195.2">U24</text>
<text x="41.7" y="199">IN</text>
<text x="41.7" y="201.5">VDD</text>
<text x="51" y="199">OUT</text>
<text x="33.9" y="207.9">S-band</text>
<text x="41.7" y="204.1">GND</text>
<text x="42.5" y="207.9">power</text>
<text x="49.1" y="207.9">amplifier,</text>
<text x="59.4" y="207.9">2</text>
<text x="61.8" y="207.9">W</text>
<text x="46.4" y="215.5">JP1</text>
<text x="41.7" y="219.3">A</text>
<text x="53.4" y="219.3">B</text>
<text x="20.6" y="223.1">RF bypass</text>
<text x="31.7" y="223.1">link</text>
<text x="36.3" y="223.1">(SCM-S:</text>
<text x="45.7" y="223.1">fitted</text>
<text x="51.9" y="223.1">in</text>
<text x="54.8" y="223.1">place</text>
<text x="61.1" y="223.1">of</text>
<text x="64.1" y="223.1">the</text>
<text x="68.3" y="223.1">amplifier)</text>
<text x="48.8" y="230.7">U25</text>
<text x="41.7" y="234.5">TX_IN</text>
<text x="41.7" y="237.1">RX_OUT</text>
<text x="41.7" y="239.6">CTRL</text>
<text x="56.4" y="234.5">ANT</text>
<text x="41.7" y="242.2">VDD</text>
<text x="41.7" y="244.7">GND</text>
<text x="31.6" y="248.5">S-band</text>
<text x="40.2" y="248.5">front</text>
<text x="45.9" y="248.5">end:</text>
<text x="51.1" y="248.5">T/R</text>
<text x="55.8" y="248.5">switch</text>
<text x="62.9" y="248.5">and</text>
<text x="67.5" y="248.5">LNA</text>
</g>
<g font-size="1.8" fill="#a90000">
<text x="38.7" y="44.2">1</text>
<text x="38.7" y="46.7">2</text>
<text x="61.5" y="44.2">5</text>
<text x="102.2" y="44.2">1</text>
<text x="102.2" y="46.7">2</text>
<text x="119.9" y="44.2">3</text>
<text x="38.7" y="49.3">3</text>
<text x="38.7" y="51.8">4</text>
<text x="104.7" y="63.2">1</text>
<text x="104.7" y="65.8">2</text>
<text x="122.5" y="63.2">4</text>
<text x="122.5" y="65.8">5</text>
<text x="36.1" y="67.1">1</text>
<text x="36.1" y="69.6">2</text>
<text x="53.9" y="67.1">3</text>
<text x="104.7" y="68.3">3</text>
<text x="38.7" y="83.6">1</text>
<text x="56.4" y="83.6">2</text>
<text x="107.2" y="81">1</text>
<text x="125" y="81">2</text>
<text x="38.7" y="98.8">1</text>
<text x="38.7" y="101.3">2</text>
<text x="61.5" y="98.8">4</text>
<text x="104.7" y="96.3">1</text>
<text x="104.7" y="98.8">2</text>
<text x="104.7" y="101.3">3</text>
<text x="122.5" y="96.3">4</text>
<text x="38.7" y="103.9">3</text>
<text x="104.7" y="116.6">1</text>
<text x="122.5" y="116.6">2</text>
<text x="41.2" y="120.4">1</text>
<text x="41.2" y="122.9">2</text>
<text x="59" y="120.4">3</text>
<text x="99.6" y="131.8">1</text>
<text x="122.5" y="131.8">4</text>
<text x="38.7" y="136.9">1</text>
<text x="56.4" y="136.9">2</text>
<text x="99.6" y="134.4">2</text>
<text x="99.6" y="136.9">3</text>
<text x="38.7" y="152.1">1</text>
<text x="38.7" y="154.7">2</text>
<text x="61.5" y="152.1">6</text>
<text x="61.5" y="154.7">7</text>
<text x="99.6" y="152.1">1</text>
<text x="117.4" y="152.1">2</text>
<text x="38.7" y="157.2">3</text>
<text x="38.7" y="159.8">4</text>
<text x="61.5" y="157.2">8</text>
<text x="38.7" y="162.3">5</text>
<text x="33.6" y="177.5">1</text>
<text x="56.4" y="177.5">4</text>
<text x="33.6" y="180.1">2</text>
<text x="33.6" y="182.6">3</text>
<text x="56.4" y="180.1">5</text>
<text x="38.7" y="197.9">1</text>
<text x="56.4" y="197.9">4</text>
<text x="38.7" y="200.4">2</text>
<text x="38.7" y="202.9">3</text>
<text x="38.7" y="218.2">1</text>
<text x="56.4" y="218.2">2</text>
<text x="38.7" y="233.4">1</text>
<text x="61.5" y="233.4">6</text>
<text x="38.7" y="236">2</text>
<text x="38.7" y="238.5">3</text>
<text x="38.7" y="241">4</text>
<text x="38.7" y="243.6">5</text>
</g>
<g font-size="1.8" fill="#840084">
<text x="44.5" y="59.3">Class</text>
<text x="50.8" y="59.3">M only</text>
<text x="39.4" y="77.1">Class</text>
<text x="45.7" y="77.1">M only</text>
<text x="107.7" y="144.4">Optional</text>
<text x="42.4" y="210.4">SCM-L</text>
<text x="50.1" y="210.4">only</text>
<text x="42.4" y="225.7">SCM-S</text>
<text x="50.2" y="225.7">only</text>
</g>
</svg>
